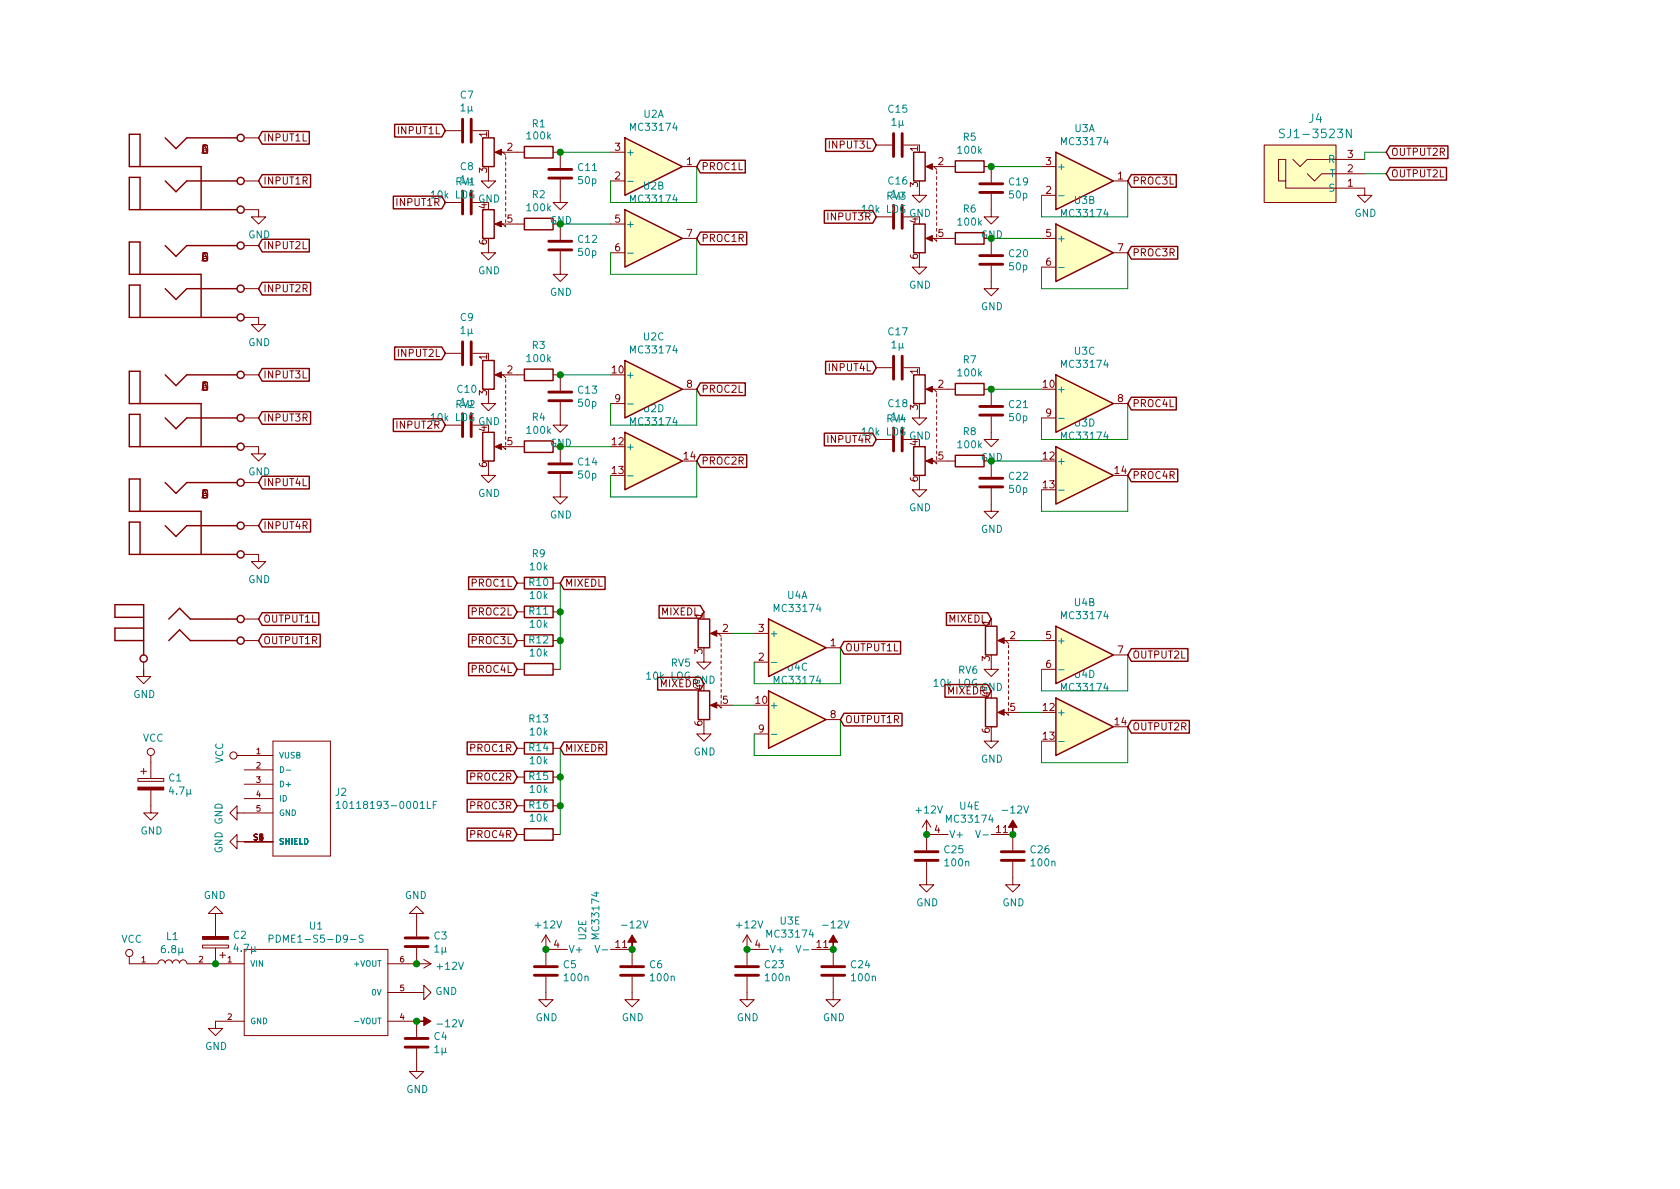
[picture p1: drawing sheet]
<svg xmlns="http://www.w3.org/2000/svg" width="297mm" height="210mm" viewBox="0 0 297 210" stroke-linecap="round" stroke-linejoin="round" font-family="sans-serif">
<g fill="none" stroke="#840000" stroke-width=".25">
<path d="M24.8 29.5v-5.8h-1.9v5.8h12.7v7.6M24.8 37.1v-5.7h-1.9v5.7h19M29.2 24.4l1.9 1.9 1.9-1.9h8.9M29.2 32l1.9 1.9 1.9-1.9h8.9M46.4 30.9h8.5v2.2h-8.5l-.7-1.1zM46.4 23.3h8.3v2.2h-8.3l-.7-1.1zM69.5 34.7h8.6l.6 1.1-.6 1.1h-8.6zM69.8 22h8.3l.6 1.1-.6 1.1h-8.3zM85.3 24.4h2.1v5.1h-2.1zM85.3 37.1h2.1v5.1h-2.1zM92.7 25.9h5.1v2h-5.1zM92.7 38.6h5.1v2h-5.1z"/>
<path d="M110.5 24.4l10.1 5.1-10.1 5zM110.5 37.1l10.1 5.1-10.1 5zM123.8 28.3h8v2.3h-8l-.6-1.1zM145.7 37.2h8.6l.6 1.1-.6 1.2h-8.6zM146 24.5h8.3l.6 1.1-.6 1.2h-8.3zM161.5 26.9h2.1v5.1h-2.1zM161.5 39.6h2.1v5.1h-2.1zM168.9 28.4h5.1v2.1h-5.1zM186.7 26.9l10.1 5.1-10.1 5.1zM186.7 39.6l10.1 5.1-10.1 5.1zM200 30.9h8v2.2h-8l-.6-1.1zM245.7 25.8h10.3v2.2h-10.3l-.6-1.1z"/>
<path d="M245.7 29.6h10.1v2.2h-10.1l-.6-1.1zM24.8 48.5v-5.7h-1.9v5.7h12.7v7.6M24.8 56.1v-5.7h-1.9v5.7h19M29.2 43.4l1.9 1.9 1.9-1.9h8.9M29.2 51l1.9 2 1.9-2h8.9M46.4 42.3h8.3v2.2h-8.3l-.7-1.1zM46.4 49.9h8.5v2.3h-8.5l-.7-1.2zM123.8 41h8.2v2.3h-8.2l-.6-1.1zM168.9 41.1h5.1v2.1h-5.1zM200 43.6h8.2v2.2h-8.2l-.6-1.1zM24.8 71.4v-5.7h-1.9v5.7h12.7v7.6M24.8 79v-5.7h-1.9v5.7h19"/>
<path d="M29.2 66.3l1.9 1.9 1.9-1.9h8.9M29.2 73.9l1.9 1.9 1.9-1.9h8.9M46.4 72.8h8.5v2.2h-8.5l-.7-1.1zM46.4 65.2h8.3v2.2h-8.3l-.7-1.1zM69.5 74.1h8.6l.6 1.1-.6 1.1h-8.6zM69.8 61.4h8.3l.6 1.1-.6 1.1h-8.3zM85.3 63.7h2.1v5.1h-2.1zM85.3 76.4h2.1v5.1h-2.1zM92.7 65.3h5.1v2h-5.1zM92.7 78h5.1v2h-5.1zM110.5 76.4l10.1 5.1-10.1 5.1zM110.5 63.7l10.1 5.1-10.1 5.1z"/>
<path d="M123.8 67.7h8v2.2h-8l-.6-1.1zM145.7 76.6h8.6l.6 1.1-.6 1.1h-8.6zM146 63.9h8.3l.6 1.1-.6 1.1h-8.3zM161.5 66.3h2.1v5.1h-2.1zM161.5 79h2.1v5.1h-2.1zM168.9 67.8h5.1v2h-5.1zM186.7 79l10.1 5.1-10.1 5zM186.7 66.3l10.1 5.1-10.1 5zM200 70.3h8v2.2h-8l-.6-1.1zM24.8 90.4v-5.7h-1.9v5.7h12.7v7.6M24.8 98v-5.7h-1.9v5.7h19M29.2 85.3l1.9 1.9 1.9-1.9h8.9"/>
<path d="M29.2 93l1.9 1.9 1.9-1.9h8.9M46.4 91.8h8.5v2.3h-8.5l-.7-1.1zM46.4 84.2h8.3v2.3h-8.3l-.7-1.2zM123.8 80.4h8.2v2.2h-8.2l-.6-1.1zM168.9 80.5h5.1v2h-5.1zM200 83h8.2v2.2h-8.2l-.6-1.1zM25.4 109.2h-5.1v-2.3h5.1v8.9M25.4 111.1h-5.1v2.2h5.1M29.8 109.5l1.9-1.9 2 1.9h8.2M29.8 113.3l1.9-1.9 2 1.9h8.2M46.4 108.4h10v2.2h-10l-.7-1.1zM46.4 112.2h10.2v2.2h-10.2l-.7-1.1z"/>
<path d="M82.9 112.2h7.9l.6 1.1-.6 1.1h-7.9zM82.9 117.2h7.9l.6 1.2-.6 1.1h-7.9zM82.9 107.1h7.9l.6 1.1-.6 1.1h-7.9zM82.9 102h7.9l.6 1.1-.6 1.1h-7.9zM92.7 117.3h5.1v2.1h-5.1zM92.7 112.3h5.1v2h-5.1zM92.7 107.2h5.1v2h-5.1zM92.7 102.1h5.1v2h-5.1zM99.7 102h7.3v2.2h-7.3l-.6-1.1zM116.3 119.8h7.5l.7 1.1-.7 1.1h-7.5zM116.5 107.1h7.3l.7 1.1-.7 1.1h-7.3zM123.4 109.5h2.1v5h-2.1z"/>
<path d="M135.9 109.5l10.1 5-10.1 5.1zM149.2 113.4h10v2.3h-10l-.6-1.2zM167.3 108.4h7.3l.7 1.1-.7 1.1h-7.3zM174.2 110.7h2.1v5.1h-2.1zM186.7 110.7l10.1 5.1-10.1 5.1zM200 114.7h10v2.2h-10l-.6-1.1zM82.6 131.2h8.2l.6 1.1-.6 1.1h-8.2zM82.6 136.3h8.2l.6 1.1-.6 1.1h-8.2zM92.7 136.4h5.1v2h-5.1zM92.7 131.3h5.1v2h-5.1zM99.7 131.2h7.5v2.2h-7.5l-.6-1.1zM123.4 122.2h2.1v5h-2.1z"/>
<path d="M135.9 122.2l10.1 5-10.1 5.1zM149.2 126.1h10.3v2.3h-10.3l-.6-1.2zM167.1 121.1h7.5l.7 1.1-.7 1.1h-7.5zM174.2 123.4h2.1v5.1h-2.1zM186.7 123.4l10.1 5.1-10.1 5.1zM200 127.4h10.3v2.2h-10.3l-.6-1.1zM82.6 141.4h8.2l.6 1.1-.6 1.1h-8.2zM82.6 146.5h8.2l.6 1.1-.6 1.1h-8.2zM92.7 146.6h5.1v2h-5.1zM92.7 141.5h5.1v2h-5.1z"/>
<circle cx="42.5" cy="24.4" r=".63"/>
<circle cx="42.5" cy="32" r=".63"/>
<circle cx="42.5" cy="37.1" r=".63"/>
<circle cx="42.5" cy="56.1" r=".63"/>
<circle cx="42.5" cy="43.4" r=".63"/>
<circle cx="42.5" cy="51" r=".63"/>
<circle cx="42.5" cy="79" r=".63"/>
<circle cx="42.5" cy="66.3" r=".63"/>
<circle cx="42.5" cy="73.9" r=".63"/>
<circle cx="42.5" cy="93" r=".63"/>
<circle cx="42.5" cy="98" r=".63"/>
<circle cx="42.5" cy="85.3" r=".63"/>
<circle cx="25.4" cy="116.5" r=".63"/>
<circle cx="42.5" cy="113.3" r=".63"/>
<circle cx="42.5" cy="109.5" r=".63"/>
</g>
<g fill="none" stroke="#840000" stroke-width=".18">
<path d="M43.2 37.1h2.5v1.2h1.3l-1.3 1.3-1.3-1.3h1.3M43.2 24.4h2.5M43.2 32h2.5M78.7 23.1h2.8M78.7 35.8h2.8M83.6 23.1h2.8M83.6 35.8h2.8M86.4 30.7v1.3h1.2l-1.2 1.3-1.3-1.3h1.3M87.9 26.9h4.8M87.9 39.6h4.8M88.9 39.6l.5 .5v-.2M88.9 26.9l.5 .5"/>
<path d="M89.4 27.7v.5M89.4 28.7v.5M89.4 29.7v.5M89.4 30.7v.5M89.4 31.7v.6M89.4 32.8v.5M89.4 33.8v.5M89.4 34.8v.5M89.4 35.8v.5M89.4 36.8v.5M97.8 26.9h1.3v2.8M99.1 31.7v4.1h1.2l-1.2 1.3-1.3-1.3h1.3"/>
<path d="M99.1 39.6v2.8M107.9 32h2.6M107.9 26.9h2.6M107.9 39.6h2.6M120.6 29.5h2.6M154.9 25.6h2.8M154.9 38.3h2.8M159.8 25.6h2.8M159.8 38.3h2.8M162.6 33.3v1.2h1.2l-1.2 1.3-1.3-1.3h1.3M164.1 29.5h4.8M165.1 29.5l.5 .5"/>
<path d="M165.6 30.2v.5M165.6 31.2v.5M165.6 32.3v.5M165.6 33.3v.5M165.6 34.3v.5M165.6 35.3v.5M165.6 36.3v.5M165.6 37.3v.5M165.6 38.3v.6M165.6 39.4v.5M174 29.5h1.3v2.8M175.3 34.3v4h1.2l-1.2 1.3-1.3-1.3h1.3"/>
<path d="M184.1 29.5h2.6M184.1 34.5h2.6M196.8 32h2.6M223.5 25.6h12.7v10.2h-12.7zM227.3 32h-1.2v-3.8h1.2v5.1h14v1.2h1.3l-1.3 1.3-1.3-1.3h1.3M228.6 28.2l1.3 1.3 1.2-1.3h10.2M231.1 30.7l1.3 1.3 1.3-1.3h7.6M43.2 56.1h2.5v1.3h1.3l-1.3 1.3-1.3-1.3h1.3M43.2 43.4h2.5M43.2 51h2.5M86.4 43.4v1.3h1.2l-1.2 1.3-1.3-1.3h1.3M99.1 44.4v4.1h1.2l-1.2 1.3-1.3-1.3h1.3"/>
<path d="M107.9 44.7h2.6M120.6 42.2h2.6M162.6 46v1.2h1.2l-1.2 1.3-1.3-1.3h1.3M164.1 42.2h4.8M165.1 42.2l.5 .5v-.3M175.3 47v4h1.2l-1.2 1.3-1.3-1.3h1.3M175.3 42.2v2.8M184.1 42.2h2.6M184.1 47.2h2.6M196.8 44.7h2.6M43.2 79h2.5v1.3h1.3l-1.3 1.2-1.3-1.2h1.3M43.2 66.3h2.5"/>
<path d="M43.2 73.9h2.5M78.7 75.2h2.8M78.7 62.5h2.8M83.6 75.2h2.8M83.6 62.5h2.8M86.4 70.1v1.3h1.2l-1.2 1.2-1.3-1.2h1.3M87.9 66.3h4.8M87.9 79h4.8M88.9 79l.5 .5v-.3M88.9 66.3l.5 .5M89.4 67.1v.5M89.4 68.1v.5"/>
<path d="M89.4 69.1v.5M89.4 70.1v.5M89.4 71.1v.5M89.4 72.1v.5M89.4 73.1v.6M89.4 74.2v.5M89.4 75.2v.5M89.4 76.2v.5M97.8 66.3h1.3v2.8M99.1 71.1v4.1h1.2l-1.2 1.2-1.3-1.2h1.3M99.1 79v2.8M107.9 71.4h2.6"/>
<path d="M120.6 68.8h2.6M154.9 77.7h2.8M154.9 65h2.8M159.8 77.7h2.8M159.8 65h2.8M162.6 72.6v1.3h1.2l-1.2 1.3-1.3-1.3h1.3M164.1 68.8h4.8M165.1 68.8l.5 .5M165.6 69.6v.5M165.6 70.6v.5M165.6 71.6v.5M165.6 72.6v.5"/>
<path d="M165.6 73.7v.5M165.6 74.7v.5M165.6 75.7v.5M165.6 76.7v.5M165.6 77.7v.5M165.6 78.7v.5M174 68.8h1.3v2.8M175.3 73.7v4h1.2l-1.2 1.3-1.3-1.3h1.3M184.1 73.9h2.6M196.8 71.4h2.6M43.2 98h2.5v1.3h1.3l-1.3 1.3-1.3-1.3h1.3M43.2 85.3h2.5"/>
<path d="M43.2 93h2.5M86.4 82.8v1.3h1.2l-1.2 1.2-1.3-1.2h1.3M99.1 83.8v4.1h1.2l-1.2 1.2-1.3-1.2h1.3M162.6 85.3v1.3h1.2l-1.2 1.3-1.3-1.3h1.3M164.1 81.5h4.8M165.1 81.5l.5 .5v-.2M175.3 86.4v4h1.2l-1.2 1.3-1.3-1.3h1.3M175.3 81.5v2.8M25.4 117.1v2.5h-1.3l1.3 1.3 1.3-1.3h-1.3v-1.2M43.2 113.3h2.5M43.2 109.5h2.5M91.4 113.3h1.3"/>
<path d="M91.4 118.4h1.3M91.4 108.2h1.3M91.4 103.1h1.3M97.8 113.3h1.3M97.8 118.4h1.3M97.8 108.2h1.3M97.8 103.1h1.3M124.5 115.8v1.3h1.2l-1.2 1.3-1.3-1.3h1.3M126 112h3.5M127 112l.5 .5M127.5 112.8v.5M127.5 113.8v.5"/>
<path d="M127.5 114.8v.5M127.5 115.8v.5M127.5 116.8v.5M127.5 117.9v.5M127.5 118.9v.5M127.5 119.9v.5M133.3 112h2.6M133.3 117.1h2.6M146 114.5h2.6M175.3 117.1v1.3h1.2l-1.2 1.2-1.3-1.2h1.3M176.8 113.3h3.5M177.8 113.3l.5 .5"/>
<path d="M178.3 114v.5M178.3 115.1v.5M178.3 116.1v.5M178.3 117.1v.5M178.3 118.1v.5M178.3 119.1v.5M184.1 113.3h2.6M184.1 118.4h2.6M196.8 115.8h2.6M24.4 137.7h4.6v.5h-4.6zM24.9 136.4h1M25.4 135.9v1"/>
<path d="M26.7 139.7v4.1h1.2l-1.2 1.2-1.3-1.2h1.3M26.7 133.6v4.1M41.9 133.6h6.4M43.2 136.1h5.1M43.2 138.7h5.1M48.3 131.1h10.1v20.3h-10.1zM91.4 137.4h1.3M91.4 132.3h1.3M97.8 137.4h1.3M97.8 132.3h1.3M124.5 128.5v1.3h1.2l-1.2 1.3-1.3-1.3h1.3M126 124.7h3.5"/>
<path d="M127 124.7l.5 .5v-.2M127.5 120.9v.5M127.5 121.9v.5M133.3 129.8h2.6M146 127.2h2.6M175.3 129.8v1.3h1.2l-1.2 1.2-1.3-1.2h1.3M176.8 126h3.5M177.8 126l.5 .5v-.3M178.3 120.1v.5M178.3 121.2v.5M178.3 122.2v.5M178.3 123.2v.5"/>
<path d="M41.9 143.8v-1.3l-1.3 1.3 1.3 1.2v-1.2h6.4M41.9 148.8v-1.2l-1.3 1.2 1.3 1.3v-1.3h6.4M43.2 141.2h5.1M91.4 147.6h1.3M91.4 142.5h1.3M97.8 147.6h1.3M97.8 142.5h1.3M163.8 152.4v4.1h1.3l-1.3 1.2-1.2-1.2h1.2M163.8 147.6h3.8M163.8 145v5.4M163.8 145l-.7 1.3M163.8 145l.8 1.3"/>
<path d="M175.3 147.6h3.8v2.8M179.1 152.4v4.1h1.2l-1.2 1.2-1.3-1.2h1.3M22.9 169.2v1.2h5M27.9 170.3a.64 .64 0 0 1 .7-.6 .64 .64 0 0 1 .6 .6 .64 .64 0 0 1 .7-.6 .64 .64 0 0 1 .6 .6 .64 .64 0 0 1 .6-.6 .64 .64 0 0 1 .6 .6 .64 .64 0 0 1 .7-.6 .64 .64 0 0 1 .6 .6M33 170.4h10.2M35.8 167.1h4.6v.5h-4.6zM38.1 161.5h1.3l-1.3-1.2-1.3 1.2h1.3v4.1M38.1 167.6v2.8M38.9 168.9h1M39.4 168.4v1M43.2 167.9h25.4v15.2h-25.4zM68.6 175.5h6.3v-1.3l1.3 1.3-1.3 1.3v-1.3"/>
<path d="M68.6 170.4h7.6M73.7 161.5h1.2l-1.2-1.2-1.3 1.2h1.3v4.1M73.7 167.6v2.8M74.9 169.7l1.3 .7M76.2 170.4l-1.3 .8M96.5 172.7v4.1h1.3l-1.3 1.2-1.3-1.2h1.3M96.5 167.9h3.8M96.5 165.3l-.7 1.3M96.5 165.3v5.4M96.5 165.3l.8 1.3M107.9 167.9h3.9v2.8M111.8 172.7v4.1h1.2l-1.2 1.2-1.3-1.2h1.3"/>
<path d="M132.1 172.7v4.1h1.2l-1.2 1.2-1.3-1.2h1.3M132.1 167.9h3.8M132.1 165.3v5.4M132.1 165.3l-.8 1.3M132.1 165.3l.7 1.3M143.5 167.9h3.8v2.8M147.3 172.7v4.1h1.3l-1.3 1.2-1.3-1.2h1.3M43.2 180.6h-5.1v1.3h1.3l-1.3 1.2-1.3-1.2h1.3M68.6 180.6h5.1v2.8M73.7 185.4v4.1h1.2l-1.2 1.2-1.3-1.2h1.3"/>
<circle cx="26.7" cy="133" r=".63"/>
<circle cx="41.3" cy="133.6" r=".63"/>
<circle cx="22.9" cy="168.5" r=".63"/>
</g>
<g fill="none" stroke="#008484" stroke-width=".18">
<path d="M80.8 32.1l.6-.1 .1-.1v-.3l-.2-.2h-.5v1.3M111 32.1h1M157 34.6h.6l.1-.2v-.3l-.2-.1h-.5v1.2M187.2 34.6h1M227.1 22.9l-.6-.1-.3 .3 .1 .3 .7 .4v.4a.62 .62 0 0 1-.8 .1M238.9 22.8v1.6l-.9-1.6v1.6M111 44.8h1M187.2 47.3h1M80.8 71.5l.6-.1 .1-.2v-.3l-.2-.1h-.5v1.3M111 71.4h1M157 74h.6l.1-.2v-.3l-.2-.2h-.5v1.3M187.2 74h1"/>
<path d="M111 84.1h1M187.2 86.7h1M136.4 117.2h1M187.2 118.4h1M49.6 135.6a.51 .51 0 0 1 .6 .5 .51 .51 0 0 1-.6 .5zM50.6 136.2h.8M136.4 129.9h1M187.2 131.1h1M59.4 142.1l.4-.4v1.3M59.4 143h.7M75.6 141.7v1.3h.6M76.6 142.3h.4"/>
<path d="M77.2 141.7h-.6v1.3M172.5 146.9l.4 1.2 .5-1.2M173.8 147.6h1M47.6 166l.7-.1v-.4l-.7-.2v1.3M64.2 165.4l-.5-.1-.1 .2v.4l.6 .2v.3l-.2 .2h-.5M105.2 167.2l.4 1.2 .4-1.2M106.5 168h.9M140.8 167.2l.4 1.2 .4-1.2M142 168h1M62.7 180.6h.7"/>
</g>
<g fill="#ffffc2" stroke="#ffffc2" stroke-width=".18">
<path d="M223.5 25.6h12.7v10.2h-12.7z"/>
<path d="M110.5 24.4l10.1 5.1-10.1 5z"/>
<path d="M110.5 37.1l10.1 5.1-10.1 5z"/>
<path d="M110.5 76.4l10.1 5.1-10.1 5.1z"/>
<path d="M110.5 63.7l10.1 5.1-10.1 5.1z"/>
<path d="M186.7 123.4l10.1 5.1-10.1 5.1z"/>
<path d="M135.9 122.2l10.1 5-10.1 5.1z"/>
<path d="M186.7 110.7l10.1 5.1-10.1 5.1z"/>
<path d="M135.9 109.5l10.1 5-10.1 5.1z"/>
<path d="M186.7 26.9l10.1 5.1-10.1 5.1z"/>
<path d="M186.7 39.6l10.1 5.1-10.1 5.1z"/>
<path d="M186.7 79l10.1 5.1-10.1 5z"/>
<path d="M186.7 66.3l10.1 5.1-10.1 5z"/>
</g>
<g fill="#840000" stroke="#840000" stroke-width=".18">
<path d="M176.4 113.3l1.1-.5v1z"/>
<path d="M176.4 126l1.1-.5v1z"/>
<path d="M73.7 180.6h1.2v-.8l1.3 .8-1.3 .8v-.8z"/>
<path d="M24.4 139.2h4.6v.5h-4.6z"/>
<path d="M125.6 112l1.1-.5v1z"/>
<path d="M125.6 124.7l1.1-.5v1z"/>
<path d="M35.8 165.6h4.6v.5h-4.6z"/>
<path d="M111.8 165.3l.7 1.3h-.7v1.3v-1.3h-.8z"/>
<path d="M87.5 26.9l1.1-.5v1z"/>
<path d="M87.5 39.6l1.1-.5v1z"/>
<path d="M87.5 66.3l1.1-.5v1z"/>
<path d="M87.5 79l1.1-.5v1z"/>
<path d="M179.1 145l.7 1.3h-.7v1.3v-1.3h-.8z"/>
<path d="M147.3 165.3l.8 1.3h-.8v1.3v-1.3h-.7z"/>
<path d="M163.7 29.5l1.1-.5v1z"/>
<path d="M163.7 42.2l1.1-.5v1z"/>
<path d="M163.7 68.8l1.1-.5v1z"/>
<path d="M163.7 81.5l1.1-.5v1z"/>
</g>
<g fill="none" stroke="#840000" stroke-width=".51">
<path d="M81.8 21.1v4M81.8 33.8v4M83.3 21.1v4M83.3 33.8v4M97 31.5h4.1M97 30h4.1M158 23.6v4.1M158 36.3v4.1M159.5 23.6v4.1M159.5 36.3v4.1M173.2 34h4.1M173.2 32.5h4.1"/>
<path d="M97 44.2h4.1M97 42.7h4.1M173.2 46.7h4.1M173.2 45.2h4.1M81.8 60.4v4.1M81.8 73.1v4.1M83.3 60.4v4.1M83.3 73.1v4.1M97 70.9h4.1M97 69.3h4.1M158 63v4.1M158 75.7v4.1"/>
<path d="M159.5 63v4.1M159.5 75.7v4.1M173.2 73.4h4.1M173.2 71.9h4.1M97 83.6h4.1M97 82h4.1M173.2 86.1h4.1M173.2 84.6h4.1M161.8 152.1h4.1M161.8 150.6h4.1M177 152.1h4.1M177 150.6h4.1"/>
<path d="M71.6 167.4h4.1M71.6 165.9h4.1M94.5 172.5h4.1M94.5 170.9h4.1M109.7 172.5h4.1M109.7 170.9h4.1M130 172.5h4.1M130 170.9h4.1M145.3 172.5h4.1M145.3 170.9h4.1M71.6 185.2h4.1M71.6 183.6h4.1"/>
</g>
<g fill="none" stroke="#008400" stroke-width=".18">
<path d="M99.1 26.9h8.8M99.1 39.6h8.8M123.2 29.5v6.3h-15.3v-3.8M175.3 29.5h8.8M199.4 32v6.3h-15.3v-3.8M241.3 30.7h3.8M245.1 26.9h-3.8v1.3M123.2 42.2v6.3h-15.3v-3.8M175.3 42.2h8.8M199.4 44.7v6.3h-15.3v-3.8M99.1 79h8.8M99.1 66.3h8.8"/>
<path d="M123.2 68.8v6.4h-15.3v-3.8M175.3 68.8h8.8M199.4 71.4v6.3h-15.3v-3.8M123.2 81.5v6.4h-15.3v-3.8M175.3 81.5h8.8M199.4 84.1v6.3h-15.3v-3.8M99.1 103.1v15.3M129.5 112h3.8M148.6 114.5v6.4h-15.3v-3.8M180.3 113.3h3.8M199.4 115.8v6.4h-15.3v-3.8M99.1 132.3v15.3"/>
<path d="M129.5 124.7h3.8M148.6 127.2v6.4h-15.3v-3.8M180.3 126h3.8M199.4 128.5v6.4h-15.3v-3.8"/>
</g>
<g fill="#008400" stroke="#008400" stroke-width=".25">
<circle cx="99.1" cy="66.3" r=".51"/>
<circle cx="132.1" cy="167.9" r=".51"/>
<circle cx="175.3" cy="68.8" r=".51"/>
<circle cx="175.3" cy="29.5" r=".51"/>
<circle cx="147.3" cy="167.9" r=".51"/>
<circle cx="73.7" cy="170.4" r=".51"/>
<circle cx="73.7" cy="180.6" r=".51"/>
<circle cx="99.1" cy="137.4" r=".51"/>
<circle cx="99.1" cy="142.5" r=".51"/>
<circle cx="163.8" cy="147.6" r=".51"/>
<circle cx="38.1" cy="170.4" r=".51"/>
<circle cx="96.5" cy="167.9" r=".51"/>
<circle cx="111.8" cy="167.9" r=".51"/>
<circle cx="99.1" cy="108.2" r=".51"/>
<circle cx="179.1" cy="147.6" r=".51"/>
<circle cx="99.1" cy="113.3" r=".51"/>
<circle cx="99.1" cy="26.9" r=".51"/>
</g>
<g font-size="2.1" fill="#008484">
<text x="231.4" y="21.7">J4</text>
<text x="227.3" y="24.4">SJ1-3523N</text>
</g>
<g font-size="2.1" fill="#840000">
<text x="35.6" y="27.2">B</text>
<text x="35.6" y="46.2">B</text>
<text x="35.6" y="69.1">B</text>
<text x="35.6" y="88.1">B</text>
</g>
<g font-size="1.8" fill="#008484">
<text x="81.4" y="17.4">C7</text>
<text x="81.5" y="19.7">1µ</text>
<text x="94.1" y="22.5">R1</text>
<text x="111.7" y="23.1">MC33174</text>
<text x="113.8" y="20.8">U2A</text>
<text x="157.1" y="19.9">C15</text>
<text x="157.7" y="22.2">1µ</text>
<text x="190" y="23.4">U3A</text>
<text x="93.3" y="24.7">100k</text>
<text x="110.6" y="27.6">+</text>
<text x="169.5" y="27.2">100k</text>
<text x="170.3" y="24.9">R5</text>
<text x="187.9" y="25.7">MC33174</text>
<text x="234.9" y="28.8">R</text>
<text x="76.4" y="35.1">10k LOG</text>
<text x="81.4" y="30.1">C8</text>
<text x="81.5" y="32.4">1µ</text>
<text x="84.5" y="35.8">GND</text>
<text x="94.1" y="35">R2</text>
<text x="102.3" y="30.2">C11</text>
<text x="102.3" y="32.6">50p</text>
<text x="111.7" y="35.8">MC33174</text>
<text x="113.8" y="33.5">U2B</text>
<text x="157.1" y="32.6">C16</text>
<text x="157.7" y="34.9">1µ</text>
<text x="178.5" y="32.8">C19</text>
<text x="178.5" y="35.1">50p</text>
<text x="186.8" y="30.1">+</text>
<text x="235" y="33.9">S</text>
<text x="235.1" y="31.4">T</text>
<text x="93.3" y="37.4">100k</text>
<text x="110.6" y="40.3">+</text>
<text x="152.6" y="37.6">10k LOG</text>
<text x="160.7" y="38.3">GND</text>
<text x="169.5" y="39.9">100k</text>
<text x="170.3" y="37.6">R6</text>
<text x="187.9" y="38.4">MC33174</text>
<text x="190" y="36.1">U3B</text>
<text x="239.5" y="38.3">GND</text>
<text x="43.9" y="42.2">GND</text>
<text x="102.3" y="42.9">C12</text>
<text x="102.3" y="45.3">50p</text>
<text x="178.5" y="45.5">C20</text>
<text x="178.5" y="47.8">50p</text>
<text x="186.8" y="42.8">+</text>
<text x="84.5" y="48.5">GND</text>
<text x="97.2" y="52.3">GND</text>
<text x="160.7" y="51">GND</text>
<text x="81.4" y="56.8">C9</text>
<text x="81.5" y="59.1">1µ</text>
<text x="157.1" y="59.3">C17</text>
<text x="173.4" y="54.9">GND</text>
<text x="43.9" y="61.2">GND</text>
<text x="93.3" y="64">100k</text>
<text x="94.1" y="61.7">R3</text>
<text x="111.7" y="62.5">MC33174</text>
<text x="113.8" y="60.2">U2C</text>
<text x="157.7" y="61.6">1µ</text>
<text x="170.3" y="64.3">R7</text>
<text x="187.9" y="65">MC33174</text>
<text x="190" y="62.7">U3C</text>
<text x="80.9" y="69.5">C10</text>
<text x="81.5" y="71.8">1µ</text>
<text x="102.3" y="69.6">C13</text>
<text x="102.3" y="71.9">50p</text>
<text x="110.6" y="66.9">+</text>
<text x="169.5" y="66.6">100k</text>
<text x="186.8" y="69.5">+</text>
<text x="76.4" y="74.5">10k LOG</text>
<text x="84.5" y="75.2">GND</text>
<text x="93.3" y="76.7">100k</text>
<text x="94.1" y="74.4">R4</text>
<text x="111.7" y="75.2">MC33174</text>
<text x="113.8" y="72.9">U2D</text>
<text x="152.6" y="77">10k LOG</text>
<text x="157.1" y="72">C18</text>
<text x="157.7" y="74.3">1µ</text>
<text x="160.7" y="77.7">GND</text>
<text x="170.3" y="77">R8</text>
<text x="178.5" y="72.2">C21</text>
<text x="178.5" y="74.5">50p</text>
<text x="187.9" y="77.7">MC33174</text>
<text x="190" y="75.4">U3D</text>
<text x="102.3" y="82.3">C14</text>
<text x="110.6" y="79.6">+</text>
<text x="169.5" y="79.3">100k</text>
<text x="186.8" y="82.2">+</text>
<text x="43.9" y="84.1">GND</text>
<text x="84.5" y="87.9">GND</text>
<text x="102.3" y="84.6">50p</text>
<text x="178.5" y="84.9">C22</text>
<text x="178.5" y="87.2">50p</text>
<text x="97.2" y="91.7">GND</text>
<text x="160.7" y="90.4">GND</text>
<text x="173.4" y="94.2">GND</text>
<text x="93.8" y="100.9">10k</text>
<text x="94.1" y="98.5">R9</text>
<text x="43.9" y="103.1">GND</text>
<text x="93.6" y="103.6">R10</text>
<text x="93.8" y="105.9">10k</text>
<text x="139.2" y="105.9">U4A</text>
<text x="190" y="107.2">U4B</text>
<text x="93.6" y="113.8">R12</text>
<text x="93.6" y="108.7">R11</text>
<text x="93.8" y="111">10k</text>
<text x="136" y="112.6">+</text>
<text x="137.1" y="108.2">MC33174</text>
<text x="186.8" y="113.9">+</text>
<text x="187.9" y="109.5">MC33174</text>
<text x="93.8" y="116.1">10k</text>
<text x="118.7" y="117.9">RV5</text>
<text x="139.2" y="118.6">U4C</text>
<text x="169.5" y="119.1">RV6</text>
<text x="190" y="119.9">U4D</text>
<text x="23.6" y="123.4">GND</text>
<text x="114.5" y="120.2">10k LOG</text>
<text x="136" y="125.3">+</text>
<text x="137.1" y="120.9">MC33174</text>
<text x="165.3" y="121.5">10k LOG</text>
<text x="187.9" y="122.2">MC33174</text>
<text x="25.2" y="131.2">VCC</text>
<text x="93.6" y="127.8">R13</text>
<text x="93.8" y="130.1">10k</text>
<text x="186.8" y="126.6">+</text>
<text x="39.5" y="135" transform="rotate(-90 39.5 135)">VCC</text>
<text x="93.6" y="137.9">R15</text>
<text x="93.6" y="132.8">R14</text>
<text x="93.8" y="135.1">10k</text>
<text x="122.6" y="133.6">GND</text>
<text x="173.4" y="134.9">GND</text>
<text x="29.9" y="138.2">C1</text>
<text x="30.1" y="140.5">4.7µ</text>
<text x="59.3" y="140.7">J2</text>
<text x="61" y="143">10118193-0001LF</text>
<text x="93.6" y="143">R16</text>
<text x="93.8" y="140.2">10k</text>
<text x="162.1" y="143.9">+12V</text>
<text x="169.7" y="143.2">U4E</text>
<text x="177.6" y="143.9">-12V</text>
<text x="24.8" y="147.6">GND</text>
<text x="93.8" y="145.3">10k</text>
<text x="167.6" y="145.5">MC33174</text>
<text x="167.8" y="148.2">V+</text>
<text x="39.3" y="150.9" transform="rotate(-90 39.3 150.9)">GND GND</text>
<text x="167" y="150.9">C25</text>
<text x="167.2" y="153.2">100n</text>
<text x="182.3" y="150.9">C26</text>
<text x="182.4" y="153.2">100n</text>
<text x="36" y="159">GND</text>
<text x="71.6" y="159">GND</text>
<text x="162" y="160.3">GND</text>
<text x="177.2" y="160.3">GND</text>
<text x="21.4" y="166.7">VCC</text>
<text x="29.5" y="166.2">L1</text>
<text x="41.3" y="166">C2</text>
<text x="49.1" y="166.7">PDME1-S5-D9-S</text>
<text x="54.8" y="164.4">U1</text>
<text x="76.8" y="166.1">C3</text>
<text x="94.8" y="164.2">+12V</text>
<text x="103.7" y="166.2" transform="rotate(-90 103.7 166.2)">U2E</text>
<text x="106" y="165.8" transform="rotate(-90 106 165.8)">MC33174</text>
<text x="110.3" y="164.2">-12V</text>
<text x="130.4" y="164.2">+12V</text>
<text x="135.8" y="165.8">MC33174</text>
<text x="138" y="163.5">U3E</text>
<text x="145.8" y="164.2">-12V</text>
<text x="28.7" y="168.5">6.8µ</text>
<text x="41.6" y="168.3">4.7µ</text>
<text x="76.9" y="168.4">1µ</text>
<text x="77.4" y="171.5">+12V</text>
<text x="99.6" y="171.2">C5</text>
<text x="99.9" y="173.5">100n</text>
<text x="100.5" y="168.5">V+</text>
<text x="114.9" y="171.2">C6</text>
<text x="115.1" y="173.5">100n</text>
<text x="135.3" y="171.2">C23</text>
<text x="135.5" y="173.5">100n</text>
<text x="136" y="168.5">V+</text>
<text x="150.5" y="171.2">C24</text>
<text x="150.7" y="173.5">100n</text>
<text x="77" y="175.9">GND</text>
<text x="36.3" y="185.7">GND</text>
<text x="76.8" y="183.9">C4</text>
<text x="77.7" y="181.7">-12V</text>
<text x="94.7" y="180.6">GND</text>
<text x="109.9" y="180.6">GND</text>
<text x="130.3" y="180.6">GND</text>
<text x="145.5" y="180.6">GND</text>
<text x="76.9" y="186.2">1µ</text>
<text x="71.8" y="193.3">GND</text>
</g>
<g font-size="1.8" fill="#840000">
<text x="70.6" y="23.7">INPUT1L</text>
<text x="46.5" y="25">INPUT1L</text>
<text x="86.1" y="24.2" transform="rotate(-90 86.1 24.2)">1</text>
<text x="89.7" y="26.7">2</text>
<text x="108.7" y="26.7">3</text>
<text x="121.4" y="29.2">1</text>
<text x="146.8" y="26.3">INPUT3L</text>
<text x="162.3" y="26.8" transform="rotate(-90 162.3 26.8)">1</text>
<text x="165.9" y="29.2">2</text>
<text x="184.9" y="29.2">3</text>
<text x="238.3" y="27.9">3</text>
<text x="245.9" y="27.6">OUTPUT2R</text>
<text x="46.5" y="32.6">INPUT1R</text>
<text x="86.1" y="30.6" transform="rotate(-90 86.1 30.6)">3</text>
<text x="108.7" y="31.7">2</text>
<text x="124" y="30.1">PROC1L</text>
<text x="162.3" y="33.1" transform="rotate(-90 162.3 33.1)">3</text>
<text x="184.9" y="34.3">2</text>
<text x="197.6" y="31.7">1</text>
<text x="200.2" y="32.6">PROC3L</text>
<text x="238.3" y="33">1</text>
<text x="238.3" y="30.5">2</text>
<text x="245.9" y="31.4">OUTPUT2L</text>
<text x="70.4" y="36.4">INPUT1R</text>
<text x="86.1" y="36.9" transform="rotate(-90 86.1 36.9)">4</text>
<text x="89.7" y="39.4">5</text>
<text x="108.7" y="39.4">5</text>
<text x="121.4" y="41.9">7</text>
<text x="146.6" y="39">INPUT3R</text>
<text x="162.3" y="39.5" transform="rotate(-90 162.3 39.5)">4</text>
<text x="165.9" y="41.9">5</text>
<text x="184.9" y="41.9">5</text>
<text x="46.5" y="44.1">INPUT2L</text>
<text x="86.1" y="43.3" transform="rotate(-90 86.1 43.3)">6</text>
<text x="108.7" y="44.4">6</text>
<text x="124" y="42.8">PROC1R</text>
<text x="162.3" y="45.8" transform="rotate(-90 162.3 45.8)">6</text>
<text x="184.9" y="47">6</text>
<text x="197.6" y="44.4">7</text>
<text x="200.2" y="45.3">PROC3R</text>
<text x="46.5" y="51.7">INPUT2R</text>
<text x="70.6" y="63.1">INPUT2L</text>
<text x="86.1" y="63.6" transform="rotate(-90 86.1 63.6)">1</text>
<text x="146.8" y="65.7">INPUT4L</text>
<text x="46.5" y="66.9">INPUT3L</text>
<text x="86.1" y="69.9" transform="rotate(-90 86.1 69.9)">3</text>
<text x="89.7" y="66">2</text>
<text x="108.3" y="66">10</text>
<text x="108.7" y="71.1">9</text>
<text x="121.4" y="68.6">8</text>
<text x="124" y="69.5">PROC2L</text>
<text x="162.3" y="66.1" transform="rotate(-90 162.3 66.1)">1</text>
<text x="165.9" y="68.6">2</text>
<text x="184.5" y="68.6">10</text>
<text x="197.6" y="71.1">8</text>
<text x="46.5" y="74.5">INPUT3R</text>
<text x="70.4" y="75.8">INPUT2R</text>
<text x="86.1" y="76.3" transform="rotate(-90 86.1 76.3)">4</text>
<text x="162.3" y="72.5" transform="rotate(-90 162.3 72.5)">3</text>
<text x="184.9" y="73.7">9</text>
<text x="200.2" y="72">PROC4L</text>
<text x="86.1" y="82.6" transform="rotate(-90 86.1 82.6)">6</text>
<text x="89.7" y="78.7">5</text>
<text x="108.3" y="78.7">12</text>
<text x="108.3" y="83.8">13</text>
<text x="121" y="81.3">14</text>
<text x="124" y="82.2">PROC2R</text>
<text x="146.6" y="78.4">INPUT4R</text>
<text x="162.3" y="78.8" transform="rotate(-90 162.3 78.8)">4</text>
<text x="165.9" y="81.3">5</text>
<text x="184.5" y="81.3">12</text>
<text x="197.2" y="83.8">14</text>
<text x="46.5" y="86">INPUT4L</text>
<text x="162.3" y="85.2" transform="rotate(-90 162.3 85.2)">6</text>
<text x="184.5" y="86.4">13</text>
<text x="200.2" y="84.7">PROC4R</text>
<text x="46.5" y="93.6">INPUT4R</text>
<text x="83.5" y="103.8">PROC1L</text>
<text x="99.8" y="103.8">MIXEDL</text>
<text x="46.5" y="110.1">OUTPUT1L</text>
<text x="46.5" y="113.9">OUTPUT1R</text>
<text x="83.5" y="113.9">PROC3L</text>
<text x="83.5" y="108.8">PROC2L</text>
<text x="117" y="108.8">MIXEDL</text>
<text x="124.2" y="109.3" transform="rotate(-90 124.2 109.3)">1</text>
<text x="127.8" y="111.8">2</text>
<text x="134.1" y="111.8">3</text>
<text x="167.8" y="110.1">MIXEDL</text>
<text x="175" y="110.6" transform="rotate(-90 175 110.6)">1</text>
<text x="178.6" y="113">2</text>
<text x="184.9" y="113">5</text>
<text x="83.5" y="119">PROC4L</text>
<text x="124.2" y="115.7" transform="rotate(-90 124.2 115.7)">3</text>
<text x="134.1" y="116.8">2</text>
<text x="146.8" y="114.3">1</text>
<text x="149.4" y="115.2">OUTPUT1L</text>
<text x="175" y="116.9" transform="rotate(-90 175 116.9)">3</text>
<text x="184.9" y="118.1">6</text>
<text x="197.6" y="115.6">7</text>
<text x="200.2" y="116.5">OUTPUT2L</text>
<text x="116.8" y="121.5">MIXEDR</text>
<text x="122.6" y="120.9">GND</text>
<text x="124.2" y="122" transform="rotate(-90 124.2 122)">4</text>
<text x="127.8" y="124.5">5</text>
<text x="133.7" y="124.5">10</text>
<text x="167.6" y="122.8">MIXEDR</text>
<text x="173.4" y="122.2">GND</text>
<text x="175" y="123.3" transform="rotate(-90 175 123.3)">4</text>
<text x="178.6" y="125.7">5</text>
<text x="184.5" y="125.7">12</text>
<text x="124.2" y="128.4" transform="rotate(-90 124.2 128.4)">6</text>
<text x="134.1" y="129.5">9</text>
<text x="146.8" y="127">8</text>
<text x="149.4" y="127.9">OUTPUT1R</text>
<text x="175" y="129.6" transform="rotate(-90 175 129.6)">6</text>
<text x="184.5" y="130.8">13</text>
<text x="197.2" y="128.3">14</text>
<text x="200.2" y="129.2">OUTPUT2R</text>
<text x="83.3" y="133">PROC1R</text>
<text x="99.8" y="133">MIXEDR</text>
<text x="83.3" y="138">PROC2R</text>
<text x="83.3" y="143.1">PROC3R</text>
<text x="83.3" y="148.2">PROC4R</text>
<text x="165.3" y="147.3">4</text>
<text x="176.2" y="147.3">11</text>
<text x="97.9" y="167.6">4</text>
<text x="108.9" y="167.6">11</text>
<text x="133.5" y="167.6">4</text>
<text x="144.4" y="167.6">11</text>
</g>
<g font-size="1.8" fill="#008400">
<text x="97.2" y="39.6">GND</text>
<text x="173.4" y="42.2">GND</text>
<text x="97.2" y="79">GND</text>
<text x="173.4" y="81.5">GND</text>
</g>
<g font-size="1.4" fill="#840000">
<text x="45.3" y="133.3">1</text>
<text x="45.3" y="135.9">2</text>
<text x="45.3" y="138.4">3</text>
<text x="45.3" y="141">4</text>
<text x="45.3" y="143.5">5</text>
<text x="44.9" y="148.6">S1</text>
<text x="45.8" y="148.6">2</text>
<text x="25" y="170.2">1</text>
<text x="35.2" y="170.2">2</text>
<text x="40.3" y="170.2">1</text>
<text x="70.7" y="170.2">6</text>
<text x="70.7" y="175.3">5</text>
<text x="40.3" y="180.3">2</text>
<text x="70.7" y="180.3">4</text>
</g>
<g font-size="1.4" fill="#008484">
<text x="49.3" y="134.1">VUSB</text>
<text x="49.3" y="139.2">D+</text>
<text x="49.3" y="141.7">ID</text>
<text x="49.3" y="144.3">GND</text>
<text x="49.3" y="149.3">SHIELD</text>
<text x="44.2" y="170.9">VIN</text>
<text x="62.8" y="170.9">+VOUT</text>
<text x="65.8" y="176">0V</text>
<text x="44.2" y="181.1">GND</text>
<text x="63.2" y="181.1">-VOUT</text>
</g>
</svg>
